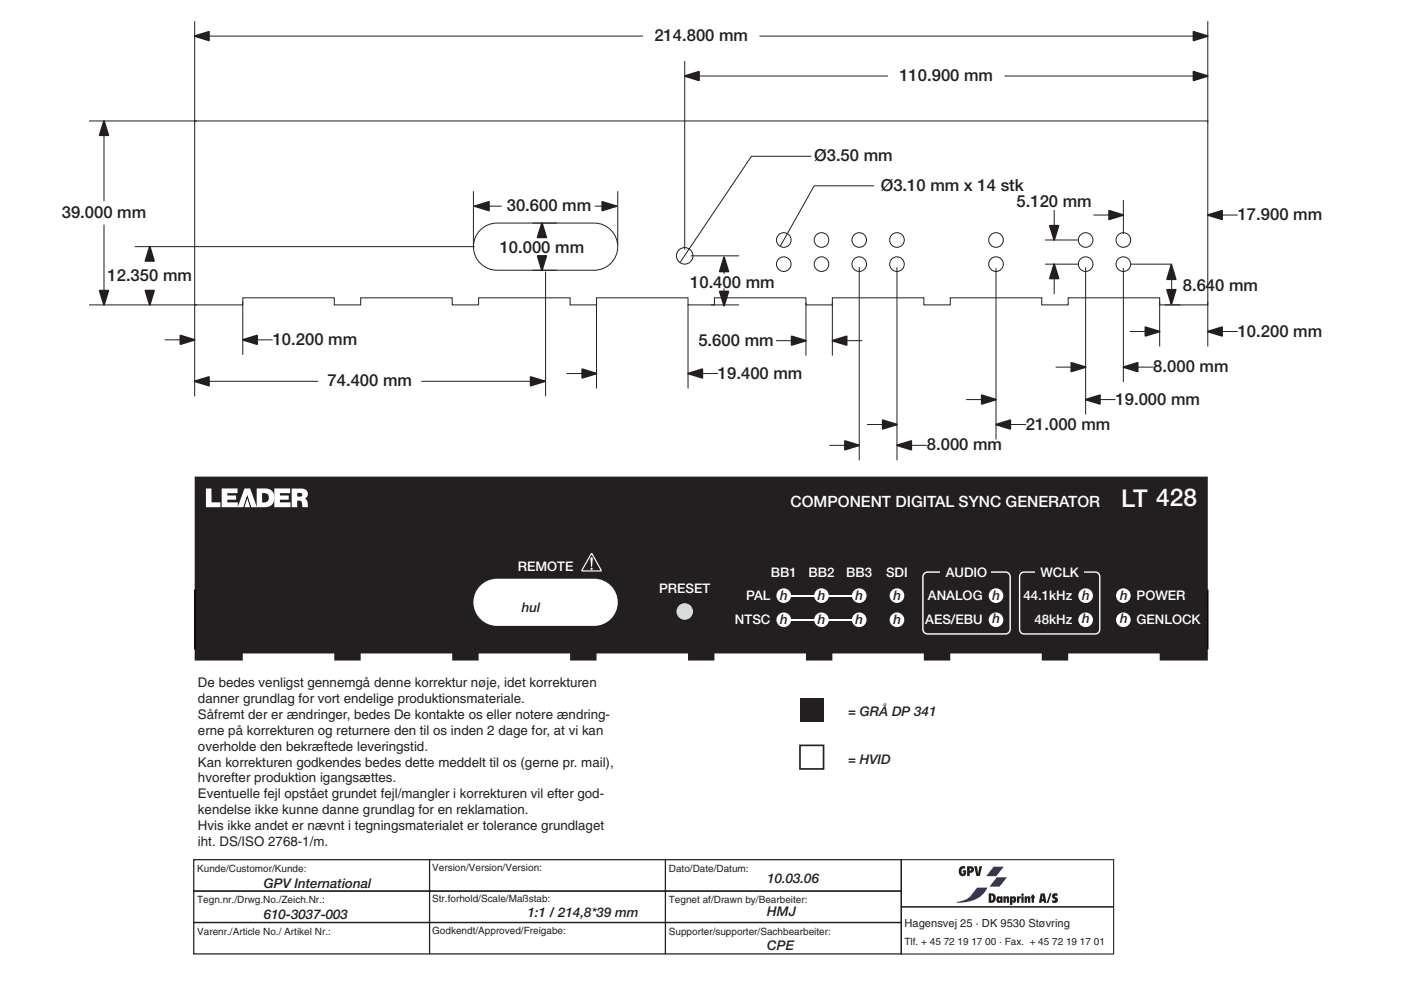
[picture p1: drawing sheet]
<svg xmlns="http://www.w3.org/2000/svg" width="297mm" height="210mm" viewBox="0 0 297 210" stroke-linecap="round" stroke-linejoin="round" font-family="sans-serif">
<path d="M41.3 101.1h214.8v39h-10.2v-1.5h-19.4v1.5h-5.6v-1.5h-19.4v1.5h-5.6v-1.5h-19.4v1.5h-5.6v-1.5h-19.4v1.5h-5.6v-1.5h-19.4v1.5h-5.6v-1.5h-19.4v1.5h-5.6v-1.5h-19.4v1.5h-5.6v-1.5h-19.4v1.5h-10.2z" fill="#231f20"/>
<path d="M101.6 124.5a5 5 0 0 1 3.8-1.8h20.6a5 5 0 0 1 5 5 5 5 0 0 1-5 5h-20.6a5 5 0 0 1-4.6-2.9 5 5 0 0 1 .8-5.3z" fill="#fff"/>
<circle cx="145.2" cy="129.7" r="1.75" fill="#c6eafa"/>
<g fill="#fff">
<circle cx="182.2" cy="131.4" r="1.55"/>
<circle cx="182.2" cy="126.3" r="1.55"/>
<circle cx="166.2" cy="131.4" r="1.55"/>
<circle cx="166.2" cy="126.3" r="1.55"/>
<circle cx="174.2" cy="131.4" r="1.55"/>
<circle cx="174.2" cy="126.3" r="1.55"/>
<circle cx="190.2" cy="131.4" r="1.55"/>
<circle cx="190.2" cy="126.3" r="1.55"/>
<circle cx="211.2" cy="126.3" r="1.55"/>
<circle cx="230.2" cy="131.4" r="1.55"/>
<circle cx="230.2" cy="126.3" r="1.55"/>
<circle cx="238.2" cy="131.4" r="1.55"/>
<circle cx="238.2" cy="126.3" r="1.55"/>
<circle cx="211.2" cy="131.4" r="1.55"/>
</g>
<path d="M196 121.6l.7-.3h16.5a1 1 0 0 1 1 1v11.1a1 1 0 0 1-1 1h-16.5a1 1 0 0 1-1-1v-11.1z" fill="none" stroke="#fff" stroke-width=".3"/>
<path d="M216.4 121.6l.7-.3h15.2a.96 .96 0 0 1 .9 1v11.1a.96 .96 0 0 1-.9 1h-15.2a.96 .96 0 0 1-.9-1v-11.1z" fill="none" stroke="#fff" stroke-width=".29"/>
<g fill="#231f20">
<path d="M199.3 119h10.8v4h-10.8z"/>
<path d="M219.6 119.3h10.2v4h-10.2z"/>
</g>
<path d="M125.4 117.4h.1l1.9 3.6h-4z" fill="#231f20" stroke="#fff" stroke-width=".25"/>
<g fill="#fff">
<path d="M125.2 118.3l.3-.1 .2 .2-.2 1.8-.2-.1z"/>
<path d="M167.2 131.3h6v.3h-6z"/>
<path d="M175.2 131.3h6v.3h-6z"/>
<path d="M167.2 126.1h6v.3h-6z"/>
<path d="M175.2 126.1h6v.3h-6z"/>
<circle cx="125.4" cy="120.6" r=".23"/>
</g>
<path d="M41.3 125v12.7M256.1 125v12.7" fill="none" stroke="#000" stroke-width=".3"/>
<g fill="#fff">
<path d="M43.7 103.6h1.1l.1 2.9h1.8v1h-3z"/>
<path d="M47 103.6h3.4v1h-2.2v.5h1.9v.8h-1.9v.6h2.2v1h-3.4z"/>
<path d="M58.2 103.6h3.3v1h-2.1v.5h1.8v.8h-1.8v.6h2.2v1h-3.4z"/>
<path d="M51.8 103.6h1.2l1.5 3.9h-1.3l-.8-2.5-.8 2.5h-1.2z"/>
</g>
<path d="M52.4 105l.9 2.8h-1.8z" fill="#231f20"/>
<g fill="#fff">
<path d="M52.4 105.7l.6 1.8h-1.2z"/>
<path d="M61.8 103.6h2.3a1.12 1.12 0 0 1 1.1 .8 1.12 1.12 0 0 1-.6 1.3 2.38 2.38 0 0 1 .7 1.8h-1.1l-.3-1.2-.9-.2v1.4h-1.2z"/>
<path d="M54.4 103.6v3.9a3.6 3.6 0 0 0 3.3-.5 2.02 2.02 0 0 0 .4-2.2 2.02 2.02 0 0 0-1.9-1.2zM55.6 104.5a1.06 1.06 0 0 1 1.4 1 1.06 1.06 0 0 1-1.4 1z"/>
</g>
<path d="M63 104.5l1 .1v.6l-1 .1z" fill="#231f20"/>
<g fill="#2e3092">
<path d="M202.9 191.2l.6-.1a3.8 3.8 0 0 0 2.6-1.6l1.1-1.3h2.2a6.1 6.1 0 0 1-5.7 3.2h-.8z"/>
<path d="M210.7 183.8h2.1l-1.6 2h-2.1z"/>
<path d="M211.3 186h2.2l-1.6 2h-2.1z"/>
</g>
<g fill="#231f20">
<path d="M203.5 183.9l.3-.2h.7h.1v.6a.45 .45 0 0 0-.7 .1 .58 .58 0 0 0 .2 .9l.2-.4h-.2v-.4h.7a.97 .97 0 0 1-.4 1.2 .97 .97 0 0 1-1-.3 .97 .97 0 0 1-.1-1.1z"/>
<path d="M206.5 183.7h.6l.3 1.5 .2-1.5h.6l-.5 2h-.7z"/>
<path d="M212.7 190h.5v.2a.4 .4 0 0 1 .5-.2 .4 .4 0 0 1 .3 .4v1h-.5l-.2-1-.1 1h-.5z"/>
<path d="M215.6 190h.5v.2l.3-.2v.5h-.2l-.1 .2v.7h-.5z"/>
<path d="M217.2 190h.5v.2a.4 .4 0 0 1 .5-.2 .4 .4 0 0 1 .2 .4v1h-.4l-.2-1-.1 1h-.5z"/>
<path d="M218.7 189.7h.5v.3h.2v.4h-.2v1h-.5v-1h-.2z"/>
<path d="M222.6 189.4h.3l-.6 2.1h-.4z"/>
<path d="M223.2 189.6l.6-.2 .4 .1v.5l-.5-.1v.3a.7 .7 0 0 1 .5 1 .7 .7 0 0 1-1.1 .1v-.5l.4 .1 .2-.1-.1-.1a.66 .66 0 0 1-.4-1.1z"/>
<path d="M205.6 184.1l.3 .1-.1 .4h-.2zM205 183.7v2h.6v-.6a.72 .72 0 0 0 .9-.6 .72 .72 0 0 0-.7-.8z"/>
<path d="M210.2 189.9h.1a.64 .64 0 0 1 0 1zM209.6 189.4v2a1.11 1.11 0 0 0 1.4-.5 1.11 1.11 0 0 0-.3-1.4z"/>
<path d="M211.8 190.6h.3l-.2 .4zM211.4 190.2l-.2 .6a.49 .49 0 0 0 .3 .6 .49 .49 0 0 0 .6-.1v.1h.5v-1.4h-.5v.2l-.4-.2z"/>
<path d="M214.7 190.6l.2-.1-.1 .5zM214.1 190v1.9h.5v-.7l.2 .2a.44 .44 0 0 0 .6-.3l.1-.4a.54 .54 0 0 0-.2-.5 .54 .54 0 0 0-.5-.1l-.2 .1v-.2z"/>
<path d="M216.5 190h.5v1.4h-.5zM216.5 189.7a.3 .3 0 0 1 .6 0 .3 .3 0 0 1-.6 0z"/>
<path d="M221.1 189.8l.1 .8h-.3zM220.7 189.4l-.4 2h.5l.1-.3h.4v.3h.6l-.4-2z"/>
</g>
<path d="M91 182.3h-49.9v6.6h49.9h-49.9v6.7h49.9h-49.9v6.7h49.9M141 182.3h-49.9v6.6h49.9h-49.9v6.7h49.9h-49.9v6.7h49.9M141.1 182.3h50v6.6h-50zM141.1 188.9h50v6.7h-50zM141.1 195.6h50v6.7h-50z" fill="none" stroke="#231f20" stroke-width=".27"/>
<path d="M191.1 182.3h45v10h-45zM191.1 192.3h45v10h-45z" fill="none" stroke="#231f20" stroke-width=".23"/>
<path d="M169.6 148h5v5h-5z" fill="#231f20"/>
<path d="M169.6 158h5v5h-5z" fill="none" stroke="#231f20" stroke-width=".35"/>
<g fill="none" stroke="#231f20" stroke-width=".21">
<path d="M41.3 4.5v21.5M41.3 7.7h95M145.2 12.9v40M145.2 16.1h43.1M161 7.7h95.1M213 16.1h43.1M256.1 4.5v21.5M18.9 25.6h22.8M22 25.6v17.1M41.3 25.6h214.8v39h-10.2v-1.5h-19.4v1.5h-5.6v-1.5h-19.4v1.5h-5.6v-1.5h-19.4v1.5h-5.6v-1.5h-19.4v1.5h-5.6v-1.5h-19.4v1.5h-5.6v-1.5h-19.4v1.5h-5.6v-1.5h-19.4v1.5h-5.6v-1.5h-19.4v1.5h-10.2zM172 33.1h-12.7l-15.1 22.6M185.3 39.4h-12.7l-7.2 12.8"/>
<path d="M22 47.6v17M28.6 52.3h72.1M100.4 40.5v11.3M100.6 43.7h5.8M101.6 49.1a5 5 0 0 1 3.8-1.8h20.6a5 5 0 0 1 5 5 5 5 0 0 1-5 5h-20.6a5 5 0 0 1-4.6-2.9 5 5 0 0 1 .8-5.3zM112.9 47.3h5.2M112.9 57.3h5.2M115.7 57.6v26.4M126.1 43.7h4.6M131 40.5v11.3M146.5 54.2h10.2M153.5 54.5v3.6"/>
<path d="M182.2 56.6v41M190.2 56.6v41M211.2 56.9v36.3M221.6 56h7M221.6 50.9h7M223.5 44.5v6.4M223.5 56v6.4M230.2 56.7v31.2M231.8 45.6h6.4M238.2 42.4v7.2M238.2 56.9v24.1M239.7 56h8.8"/>
<path d="M248.4 58.8v3.5M256.1 45.6h6.3M18.9 64.6h22.8M34.9 72.1h6.4M41.3 64.5v19.5M51.5 63.9v11.3M51.5 72.1h6.3M120.1 79.2h6.4M126.5 64.6v17.8M145.9 64.6v17.8M145.9 79.2h6.3M150.8 64.6h5.9"/>
<path d="M153.5 61.1v3.7M164.5 72.2h6.4M170.9 64.1v11.3M176.5 64.1v11.3M176.5 72.2h6.3M223.8 77.8h6.4M238.2 77.8h6.3M239.5 70.3h6.4M245.9 63.9v9.6M246.9 64.6h3.4M256.1 63.9v9.6M256.1 70.3h6.3"/>
<path d="M41.3 80.8h26.2M89.3 80.8h26.2M175.8 94.4h6.4M183.8 90h6.4M190.2 94.4h6.3M204.8 84.7h6.4M211.2 90h6.3M230.2 84.7h6.3"/>
<circle cx="145.2" cy="54.2" r="1.75"/>
<circle cx="166.2" cy="50.9" r="1.55"/>
<circle cx="166.2" cy="56" r="1.55"/>
<circle cx="174.2" cy="50.9" r="1.55"/>
<circle cx="174.2" cy="56" r="1.55"/>
<circle cx="182.2" cy="50.9" r="1.55"/>
<circle cx="182.2" cy="56" r="1.55"/>
<circle cx="190.2" cy="50.9" r="1.55"/>
<circle cx="190.2" cy="56" r="1.55"/>
<circle cx="211.2" cy="50.9" r="1.55"/>
<circle cx="211.2" cy="56" r="1.55"/>
<circle cx="230.2" cy="50.9" r="1.55"/>
<circle cx="230.2" cy="56" r="1.55"/>
<circle cx="238.2" cy="50.9" r="1.55"/>
<circle cx="238.2" cy="56" r="1.55"/>
</g>
<g fill="#231f20" stroke="#231f20" stroke-width=".35">
<path d="M30.8 61.6h1.9l-.9 3z"/>
<path d="M31.8 52.3l.9 3h-1.9z"/>
<path d="M21.1 61.6h1.9l-1 3z"/>
<path d="M22 25.6l1 3.1h-1.9z"/>
<path d="M114.9 47.3l.9 3h-1.8z"/>
<path d="M114 54.3h1.8l-.9 3z"/>
<path d="M127.7 42.8l3 .9-3 .9z"/>
<path d="M100.6 43.7l3.1-.9v1.8z"/>
<path d="M41.3 7.7l3-1v1.9z"/>
<path d="M253 6.7l3.1 1-3.1 .9z"/>
<path d="M235.1 44.7l3.1 .9-3.1 .9z"/>
<path d="M256.1 45.6l3-.9v1.8z"/>
<path d="M112.5 79.9l3 .9-3 1z"/>
<path d="M41.3 80.8l3-.9v1.9z"/>
<path d="M247.4 61.4h1.9l-.9 3.1z"/>
<path d="M248.4 56.2l.9 3h-1.9z"/>
<path d="M222.6 47.8h1.8l-.9 3.1z"/>
<path d="M223.5 56l.9 3h-1.8z"/>
<path d="M227.1 76.9l3.1 .9-3.1 1z"/>
<path d="M238.2 77.8l3-.9v1.9z"/>
<path d="M208.1 83.8l3.1 .9-3.1 .9z"/>
<path d="M230.2 84.7l3-.9v1.8z"/>
<path d="M187.1 89.1l3.1 .9-3.1 .9z"/>
<path d="M211.2 90l3-.9v1.8z"/>
<path d="M179.1 93.5l3.1 .9-3.1 .9z"/>
<path d="M190.2 94.4l3-.9v1.8z"/>
<path d="M242.8 69.4l3.1 .9-3.1 .9z"/>
<path d="M256.1 70.3l3-.9v1.8z"/>
<path d="M38.2 71.1l3.1 1-3.1 .9z"/>
<path d="M51.5 72.1l3-1v1.9z"/>
<path d="M123.4 78.3l3.1 .9-3.1 .9z"/>
<path d="M145.9 79.2l3-.9v1.8z"/>
<path d="M167.8 71.3l3.1 .9-3.1 1z"/>
<path d="M176.5 72.2l3-.9v1.9z"/>
<path d="M145.2 16.1l3-.9v1.8z"/>
<path d="M253 15.2l3.1 .9-3.1 .9z"/>
<path d="M152.6 61.8h1.8l-.9 3z"/>
<path d="M153.5 54.5l.9 3.1h-1.8z"/>
</g>
<text font-size="5.2" fill="#fff" x="237.7" y="107.5">LT 428</text>
<g font-size="3.5" fill="#231f20">
<text x="138.7" y="8.7">214.800 mm</text>
<text x="190.7" y="17.2">110.900 mm</text>
<text x="172.6" y="34.2">Ø3.50 mm</text>
<text x="186.7" y="40.5">Ø3.10 mm x 14 stk</text>
<text x="13.1" y="46.2">39.000 mm</text>
<text x="107.5" y="44.8">30.600 mm</text>
<text x="215.5" y="43.8">5.120 mm</text>
<text x="262.4" y="46.7">17.900 mm</text>
<text x="105.9" y="53.7">10.000 mm</text>
<text x="22.8" y="59.5">12.350 mm</text>
<text x="146.3" y="61.1">10.400 mm</text>
<text x="250.8" y="61.7">8.640 mm</text>
<text x="262.4" y="71.3">10.200 mm</text>
<text x="57.8" y="73.1">10.200 mm</text>
<text x="148.1" y="73.3">5.600 mm</text>
<text x="69.5" y="81.9">74.400 mm</text>
<text x="152.2" y="80.3">19.400 mm</text>
<text x="244.5" y="78.9">8.000 mm</text>
<text x="236.5" y="85.8">19.000 mm</text>
<text x="196.5" y="95.5">8.000 mm</text>
<text x="217.5" y="91.1">21.000 mm</text>
</g>
<text font-size="3.3" fill="#fff" x="167.6" y="107.6">COMPONENT DIGITAL SYNC GENERATOR</text>
<g font-size="2.8" fill="#fff">
<text x="109.8" y="121.2">REMOTE</text>
<text x="139.8" y="125.7">PRESET</text>
<text x="163.4" y="122.3">BB1</text>
<text x="171.4" y="122.3">BB2</text>
<text x="179.4" y="122.3">BB3</text>
<text x="187.9" y="122.3">SDI</text>
<text x="200.5" y="122.3">AUDIO</text>
<text x="220.6" y="122.3">WCLK</text>
<text x="158.2" y="127.3">PAL</text>
<text x="196.7" y="127.3">ANALOG</text>
<text x="217" y="127.3">44.1kHz</text>
<text x="155.8" y="132.4">NTSC</text>
<text x="196.2" y="132.4">AES/EBU</text>
<text x="219.3" y="132.4">48kHz</text>
</g>
<g font-size="2.8" fill="#231f20">
<text x="110.6" y="129.7">hul</text>
<text x="165.4" y="127.3">h</text>
<text x="173.4" y="127.3">h</text>
<text x="181.4" y="127.3">h</text>
<text x="189.4" y="127.3">h</text>
<text x="210.5" y="127.1">h</text>
<text x="229.5" y="127.1">h</text>
<text x="237.5" y="127.1">h POWER</text>
<text x="165.4" y="132.3">h</text>
<text x="173.4" y="132.3">h</text>
<text x="181.4" y="132.3">h</text>
<text x="189.4" y="132.3">h</text>
<text x="210.5" y="132.1">h</text>
<text x="229.5" y="132.1">h</text>
<text x="237.5" y="132.1">h GENLOCK</text>
<text x="42" y="145.8">De bedes venligst gennemgå denne korrektur nøje, idet korrekturen</text>
<text x="42" y="149.1">danner grundlag for vort endelige produktionsmateriale.</text>
<text x="42" y="152.5">Såfremt der er ændringer, bedes De kontakte os eller notere ændring-</text>
<text x="42" y="155.8">erne på korrekturen og returnere den til os inden 2 dage for, at vi kan</text>
<text x="179.8" y="151.9">= GRÅ DP 341</text>
<text x="42" y="159.2">overholde den bekræftede leveringstid.</text>
<text x="179.8" y="161.9">= HVID</text>
<text x="42" y="162.5">Kan korrekturen godkendes bedes dette meddelt til os (gerne pr. mail),</text>
<text x="42" y="165.9">hvorefter produktion igangsættes.</text>
<text x="42" y="169.2">Eventuelle fejl opstået grundet fejl/mangler i korrekturen vil efter god-</text>
<text x="42" y="172.6">kendelse ikke kunne danne grundlag for en reklamation.</text>
<text x="42" y="175.9">Hvis ikke andet er nævnt i tegningsmaterialet er tolerance grundlaget</text>
<text x="42" y="179.3">iht. DS/ISO 2768-1/m.</text>
<text x="55.9" y="188.2">GPV International</text>
<text x="162.7" y="187.2">10.03.06</text>
<text x="55.9" y="194.9">610-3037-003</text>
<text x="111.8" y="194.4">1:1 / 214,8*39 mm</text>
<text x="162.7" y="194.3">HMJ</text>
<text x="162.7" y="201.4">CPE</text>
</g>
<text font-size="2.4" fill="#231f20" x="191.8" y="196.4">Hagensvej 25 · DK 9530 Støvring</text>
<g font-size="2.1" fill="#231f20">
<text x="41.8" y="184.9">Kunde/Customor/Kunde:</text>
<text x="91.6" y="184.7">Version/Version/Version:</text>
<text x="141.8" y="184.9">Dato/Date/Datum:</text>
<text x="41.8" y="191.6">Tegn.nr./Drwg.No./Zeich.Nr.:</text>
<text x="91.6" y="191.3">Str.forhold/Scale/Maßstab:</text>
<text x="141.8" y="191.5">Tegnet af/Drawn by/Bearbeiter:</text>
<text x="91.6" y="198">Godkendt/Approved/Freigabe:</text>
<text x="41.8" y="198.2">Varenr./Article No./ Artikel Nr.:</text>
<text x="141.8" y="198.2">Supporter/supporter/Sachbearbeiter:</text>
<text x="191.8" y="200.4">Tlf. + 45 72 19 17 00 · Fax. + 45 72 19 17 01</text>
</g>
</svg>
